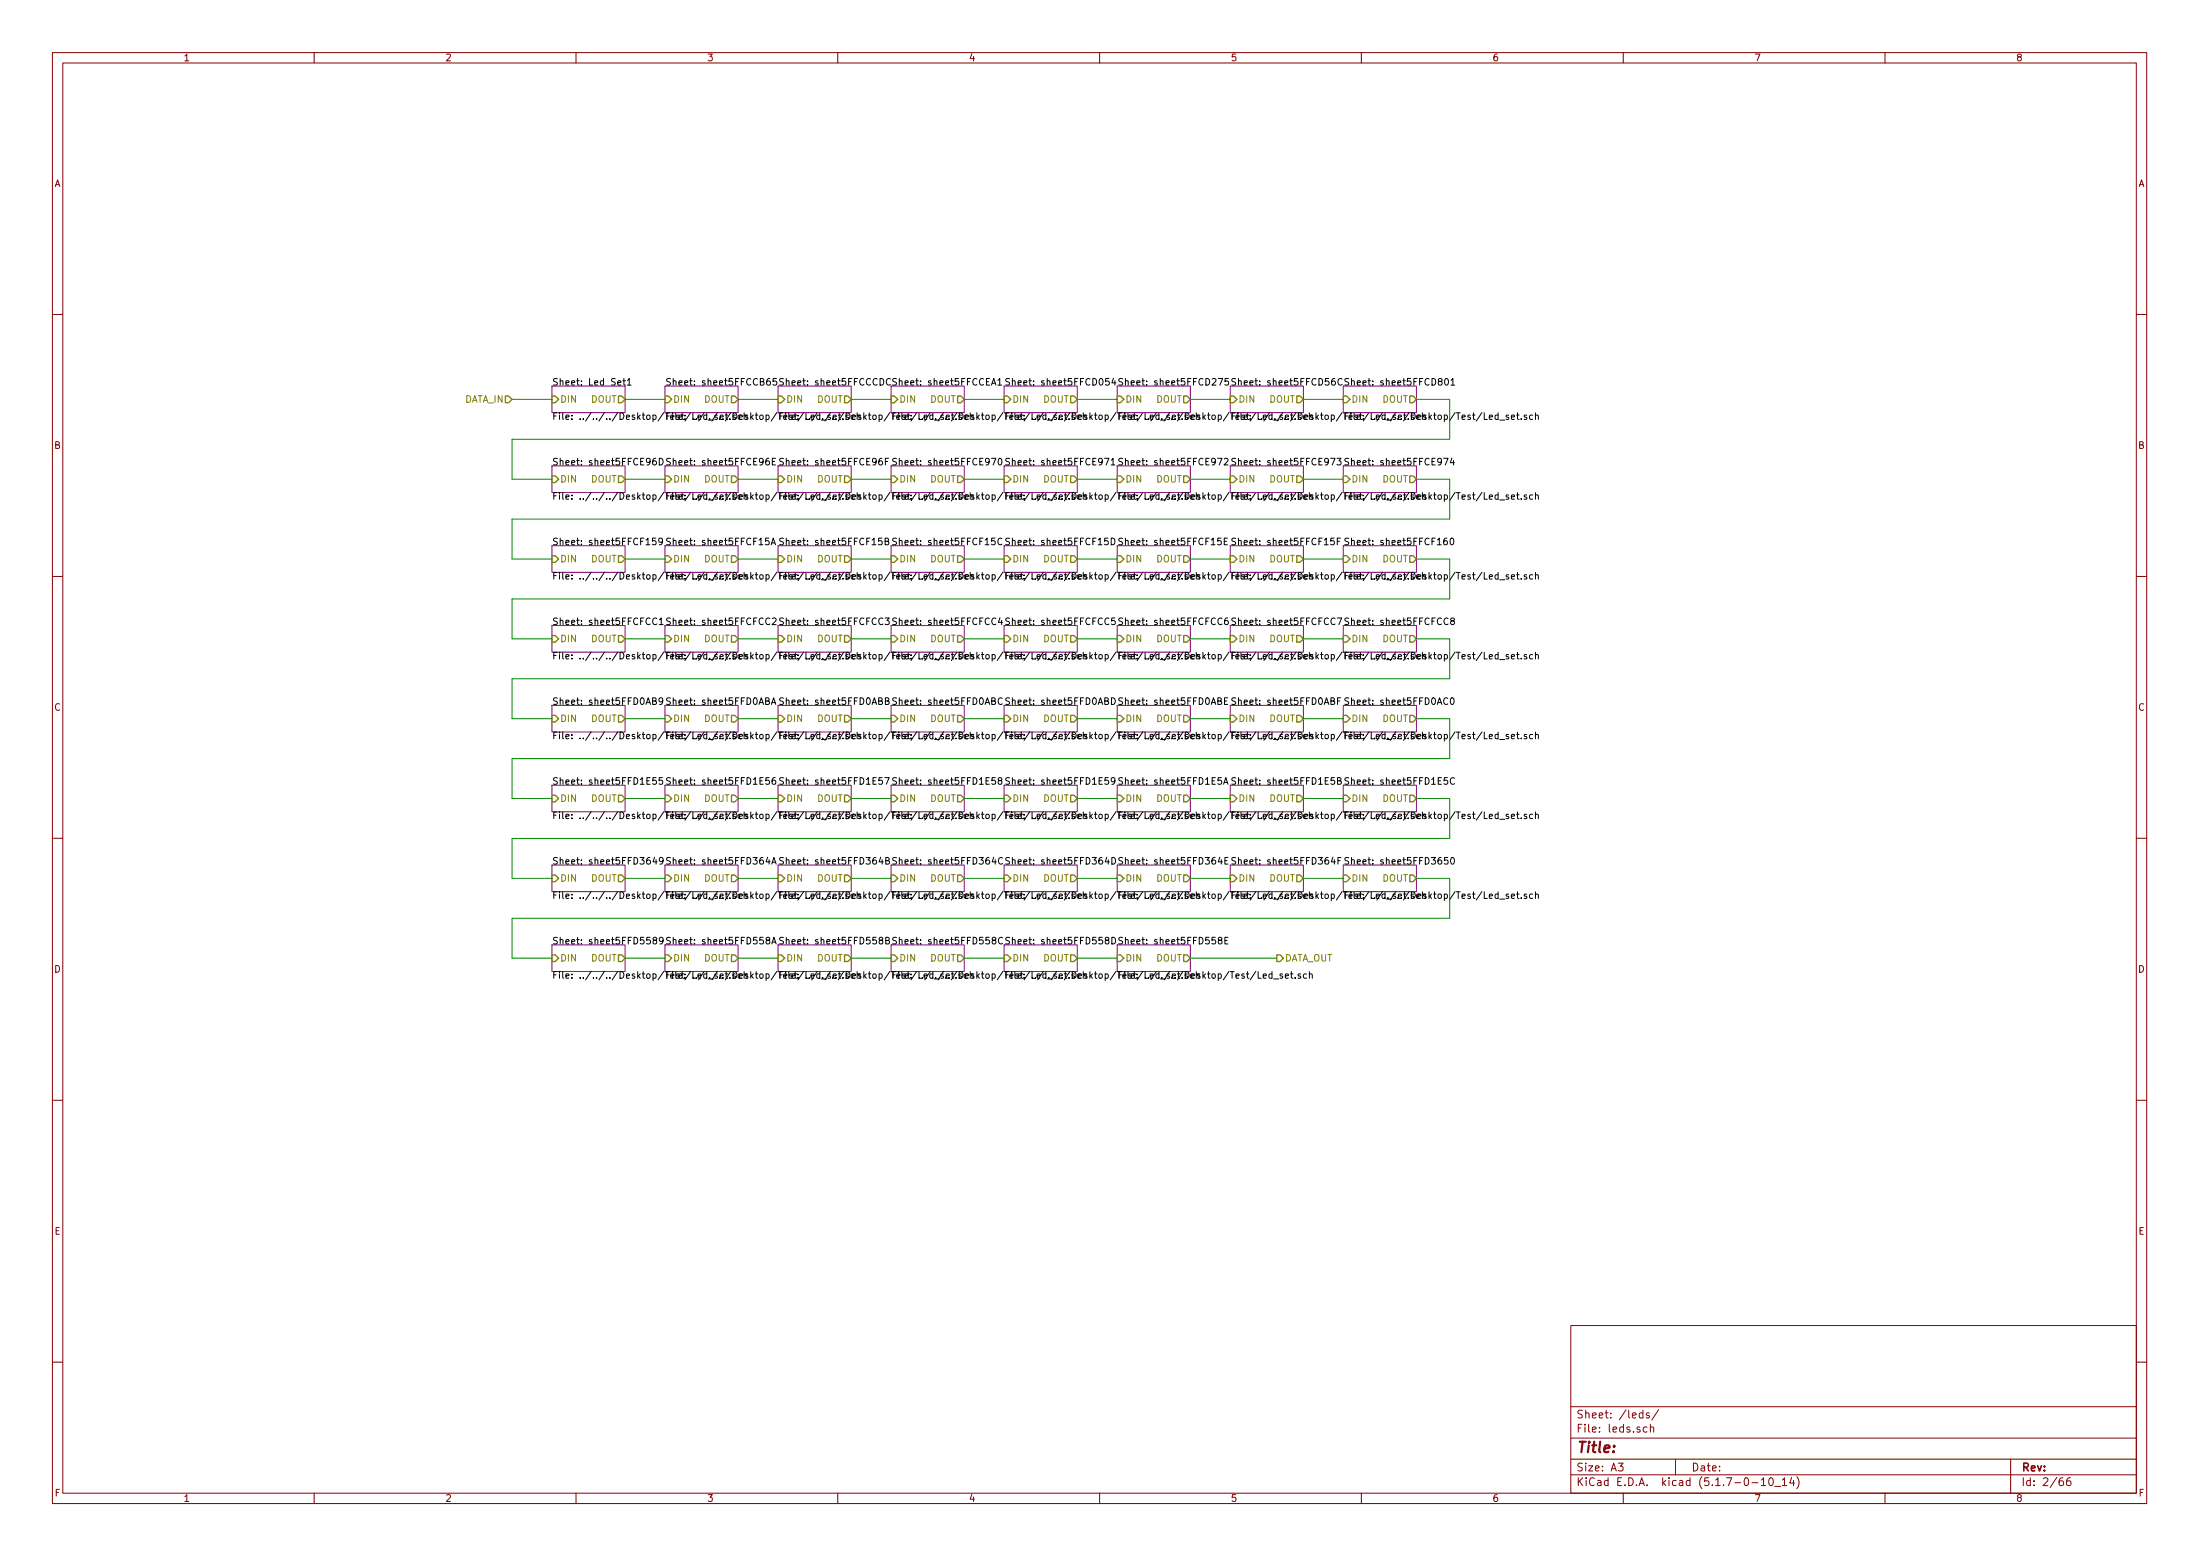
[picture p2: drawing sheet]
<svg xmlns="http://www.w3.org/2000/svg" width="420mm" height="297mm" viewBox="0 0 420 297" stroke-linecap="round" stroke-linejoin="round" font-family="sans-serif">
<g fill="none" stroke="#840000" stroke-width=".19">
<path d="M10 10h400v277h-400zM12 12h396v273.1h-396zM60 10v2M110 10v2M160 10v2M210 10v2M260 10v2M310 10v2M360 10v2M10 60h2M408 60h2M10 110h2"/>
<path d="M408 110h2M10 160h2M408 160h2M10 210h2M408 210h2M300 253h108v32.1h-108zM10 260h2M300 278.5h108M300 274.5h108M300 268.5h108M309 279.3h1l-.5 .6 .4 .1v.7l-.2 .1-.7-.1M313.8 269.8l-.5-.1-.2 .3v.6l.2 .1 .5-.1"/>
<path d="M313.8 269.2v1.5M314.6 272.5l-.5-.1-.3 .3 .1 .6 .2 .1 .5-.1M315 269.8l-.4-.1-.2 .2 .1 .2 .5 .2v.3h-.6M315.2 272.5l.2-.1 .3 .1 .1 .9M315.2 271.9v1.5M316.8 269.1l-1.3 2M320 278.5v3M384 278.5v6.6M408 260h2M60 285.1v1.9M110 285.1v1.9M160 285.1v1.9"/>
<path d="M210 285.1v1.9M260 285.1v1.9M300 281.5h108M310 285.1v1.9M334.6 283h1.1M336.4 282.5l.4-.4v1.5M336.4 283.6h.8M337.9 282.3l.3-.2a.81 .81 0 0 1 .5 .6 .81 .81 0 0 1-.2 .8l-.2 .1a.79 .79 0 0 1-.4-1.3zM338.9 283.8h1.2M340.4 282.5l.4-.4v1.5M340.4 283.6h.8M342.2 282l-.4 1.1h.9"/>
<path d="M342.5 282.6v1M343.2 281.9a1.71 1.71 0 0 1 0 2.3M360 285.1v1.9M394 282.1l-.5 .1a.96 .96 0 0 0 0 1.4l.5-.1 .1-.5-.3-.3h-.4l-.2 .3M395.4 282.1l-.4 .1a.96 .96 0 0 0 0 1.4l.5-.1v-.5l-.3-.3h-.4l-.1 .3"/>
</g>
<g fill="none" stroke="#840084" stroke-width=".19">
<path d="M105.4 73.7h14v5.1h-14zM127 73.7h14v5.1h-14zM148.6 73.7h14v5.1h-14zM170.2 73.7h13.9v5.1h-13.9zM191.8 73.7h13.9v5.1h-13.9zM213.4 73.7h13.9v5.1h-13.9zM234.9 73.7h14v5.1h-14zM256.5 73.7h14v5.1h-14zM105.4 88.9h14v5.1h-14zM127 88.9h14v5.1h-14zM148.6 88.9h14v5.1h-14zM170.2 88.9h13.9v5.1h-13.9z"/>
<path d="M191.8 88.9h13.9v5.1h-13.9zM213.4 88.9h13.9v5.1h-13.9zM234.9 88.9h14v5.1h-14zM256.5 88.9h14v5.1h-14zM105.4 104.2h14v5.1h-14zM105.4 119.4h14v5.1h-14zM127 104.2h14v5.1h-14zM127 119.4h14v5.1h-14zM148.6 104.2h14v5.1h-14zM148.6 119.4h14v5.1h-14zM170.2 104.2h13.9v5.1h-13.9zM170.2 119.4h13.9v5.1h-13.9z"/>
<path d="M191.8 104.2h13.9v5.1h-13.9zM191.8 119.4h13.9v5.1h-13.9zM213.4 104.2h13.9v5.1h-13.9zM213.4 119.4h13.9v5.1h-13.9zM234.9 104.2h14v5.1h-14zM234.9 119.4h14v5.1h-14zM256.5 104.2h14v5.1h-14zM256.5 119.4h14v5.1h-14zM105.4 134.7h14v5h-14zM127 134.7h14v5h-14zM148.6 134.7h14v5h-14zM170.2 134.7h13.9v5h-13.9z"/>
<path d="M191.8 134.7h13.9v5h-13.9zM213.4 134.7h13.9v5h-13.9zM234.9 134.7h14v5h-14zM256.5 134.7h14v5h-14zM105.4 149.9h14v5.1h-14zM127 149.9h14v5.1h-14zM148.6 149.9h14v5.1h-14zM170.2 149.9h13.9v5.1h-13.9zM191.8 149.9h13.9v5.1h-13.9zM213.4 149.9h13.9v5.1h-13.9zM234.9 149.9h14v5.1h-14zM256.5 149.9h14v5.1h-14z"/>
<path d="M105.4 165.1h14v5.1h-14zM127 165.1h14v5.1h-14zM148.6 165.1h14v5.1h-14zM170.2 165.1h13.9v5.1h-13.9zM191.8 165.1h13.9v5.1h-13.9zM213.4 165.1h13.9v5.1h-13.9zM234.9 165.1h14v5.1h-14zM256.5 165.1h14v5.1h-14zM105.4 180.4h14v5.1h-14zM127 180.4h14v5.1h-14zM148.6 180.4h14v5.1h-14zM170.2 180.4h13.9v5.1h-13.9z"/>
<path d="M191.8 180.4h13.9v5.1h-13.9zM213.4 180.4h13.9v5.1h-13.9z"/>
</g>
<g fill="none" stroke="#000" stroke-width=".19">
<path d="M118 73.1l.6-.1-.1-.3h-.3l-.2 .2 .1 .6h.4M118.9 72.7h.6M119.2 72.2v1.1l.3 .2M119.8 72.6l.4-.4v1.3M119.8 73.5h.7M147 72.2h-.2a.79 .79 0 0 0-.1 1.3l.4-.1v-.5l-.4-.2-.3 .3M148.3 72.2h-.6l-.1 .7 .5-.2 .3 .3v.3l-.3 .2-.5-.1M168.1 72.2a.64 .64 0 0 1 .7 .7 .64 .64 0 0 1-.7 .6zM170.1 72.4a.6 .6 0 0 0-.9 .4 .6 .6 0 0 0 .6 .7l.3-.1M189.4 73.5l.4-1.3 .4 1.3M189.5 73.2h.6M190.6 72.6l.3-.4v1.3"/>
<path d="M190.6 73.5h.7M211.8 72.2h-.6l-.1 .7 .5-.2 .3 .3v.3l-.3 .2-.5-.1M212.6 72.2l-.3 .9h.8M232.7 72.2h.8l-.5 1.3M234.6 72.2h-.6l-.1 .7 .2-.2 .5 .2v.5l-.2 .1-.5-.1M254.9 72.2l-.4 .2-.2 .4 .1 .6 .2 .1h.3l.1-.2-.1-.5-.3-.1-.3 .3M256.3 72.4a.51 .51 0 0 0-.6 0 .51 .51 0 0 0-.2 .6l.3 .5 .5-.1M274.9 72.8l-.2-.2 .1-.3 .4-.1 .2 .2v.3l-.6 .2-.1 .1v.3l.2 .2h.4l.1-.2v-.4l-.2-.1M276 72.4l.2-.2a.67 .67 0 0 1 .4 .7 .67 .67 0 0 1-.4 .6l-.3-.5zM277.1 72.6l.4-.4v1.3M277.1 73.5h.7M286.1 79.3l-.4-.1-.2 .3 .1 .5h.5"/>
<path d="M286.1 78.8v1.3M288.1 79.3l-.3-.1-.2 .2 .1 .2 .4 .1v.3h-.5M288.6 79.6l.7-.1-.1-.2-.4-.1-.2 .2 .1 .6h.5M289.6 79.2h.5M289.8 78.8v1.1l.3 .2M290.5 79.9v.2M291.6 79.3l-.3-.1-.2 .2v.2l.5 .1v.3h-.5M292.7 79.3l-.3-.1-.3 .3 .1 .5h.5M293.2 79.4l.5-.1 .1 .8M293.2 78.8v1.3M125.2 87.5h-.2a.79 .79 0 0 0-.1 1.3l.3-.1 .2-.5-.3-.2h-.2l-.3 .2M125.9 87.5a.64 .64 0 0 1 .7 .6 .64 .64 0 0 1-.7 .7z"/>
<path d="M146.8 87.5h-.2a.79 .79 0 0 0-.1 1.3l.3-.1 .2-.5-.3-.2h-.2l-.3 .2M147.5 88.1h.4M148.1 87.5h-.6v1.3h.6M168.4 87.5h-.2a.79 .79 0 0 0-.1 1.3l.3-.1 .2-.5-.3-.2h-.2l-.3 .2M169.1 88.1h.4M169.7 87.5h-.6v1.3M189.4 87.5h.8l-.5 1.3M190.8 87.6l.1-.1a.69 .69 0 0 1 .5 .6 .69 .69 0 0 1-.5 .7l-.3-.5zM210.9 87.5h.9l-.5 1.3M212.2 87.8l.4-.3v1.3M212.2 88.8h.7M232.5 87.5h.9l-.6 1.3"/>
<path d="M233.8 87.6l.5-.1 .2 .3-.7 1h.7M254.1 87.5h.9l-.6 1.3M255.3 87.5h.8l-.4 .5 .4 .1v.5l-.2 .2-.6-.2M275.7 87.5h.9l-.6 1.3M277.3 87.4l-.3 .9h.8M277.6 87.9v.9M286.1 94.5h-.4l-.2 .2 .1 .6h.5M286.1 94v1.3M286.4 80.2h1M286.4 95.4h1M288.1 94.5h-.3l-.2 .2 .1 .1 .4 .2v.3h-.5M288.6 94.9l.7-.1-.1-.3h-.4l-.2 .2 .1 .6h.5"/>
<path d="M289.6 94.5h.5M289.8 94v1.1l.3 .2M290.5 95.2v.1M291.6 94.5h-.3l-.2 .2v.1l.5 .2v.3h-.5M292.7 94.5h-.3l-.3 .2 .1 .6h.5M293.2 94.6l.5-.1 .1 .8M293.2 94v1.3M125.2 102.7h-.6v.6l.2-.1 .4 .1v.6l-.1 .1-.5-.1M125.4 118.1a.6 .6 0 0 0-.8 .4 .6 .6 0 0 0 .6 .7l.2-.1M125.9 118.3l.4-.3v1.2M125.9 119.2h.7M126.5 103.3l-.2 .2h-.4v-.6l.4-.2 .2 .3v.7l-.2 .2-.4 .1"/>
<path d="M146.8 102.7h-.6v.6l.2-.1 .4 .1v.6l-.1 .1-.5-.1M147 118.1a.6 .6 0 0 0-.8 .4 .6 .6 0 0 0 .6 .7l.2-.1M147.3 104l.4-1.3 .4 1.3M147.4 103.6h.6M147.5 118.1l.5-.1 .2 .3-.8 .9h.8M168.4 102.7h-.6v.6l.1-.1 .5 .1v.6l-.2 .1-.4-.1M168.6 118.1a.6 .6 0 0 0-.8 .4 .6 .6 0 0 0 .6 .7l.2-.1M169 103.3h.6v-.4l-.6-.2v1.3h.5l.2-.1v-.3l-.2-.3M169 118h.8l-.4 .5 .3 .1 .1 .4-.2 .2-.6-.1M190 102.7h-.6v.6l.1-.1 .5 .1v.6l-.2 .1-.4-.1M190.2 118.1a.6 .6 0 0 0-.8 .4 .6 .6 0 0 0 .6 .7l.2-.1M191 117.9l-.3 .9h.8"/>
<path d="M191.3 102.9a.5 .5 0 0 0-.6 0 .5 .5 0 0 0-.1 .6l.2 .4h.5M211.6 102.7h-.6l-.1 .6 .2-.1 .5 .1v.6l-.2 .1-.5-.1M211.8 118.1a.6 .6 0 0 0-.8 .4 .6 .6 0 0 0 .6 .7l.2-.1M212.2 102.7a.64 .64 0 0 1 .7 .7 .64 .64 0 0 1-.7 .6zM212.9 118h-.6v.6l.5-.1 .2 .2v.3l-.2 .2-.5-.1M233.2 102.7h-.6l-.1 .6 .2-.1 .4 .1 .1 .6-.2 .1-.5-.1M233.4 118.1a.6 .6 0 0 0-.9 .4 .6 .6 0 0 0 .6 .7l.3-.1M233.8 103.3h.4M234.4 102.7h-.6v1.3h.6M234.5 118h-.3a.79 .79 0 0 0-.1 1.2h.4l.1-.5-.3-.2h-.2l-.2 .2M254.8 102.7h-.6l-.1 .6 .2-.1 .4 .1 .1 .6-.2 .1-.5-.1M255 118.1a.6 .6 0 0 0-.9 .4 .6 .6 0 0 0 .6 .7l.3-.1"/>
<path d="M255.4 118h.8l-.5 1.2M255.4 103.3h.4M256 102.7h-.6v1.3M276.3 102.7l-.4 .1a.87 .87 0 0 0 0 1.2l.5-.1v-.6l-.5-.1-.2 .3M276.6 118.1a.6 .6 0 0 0-.9 .4 .6 .6 0 0 0 .6 .7l.3-.1M277 102.9l.2-.2a.67 .67 0 0 1 .5 .7 .67 .67 0 0 1-.5 .6l-.3-.5zM277.3 118.5l-.3-.3 .3-.2h.2l.3 .2-.1 .2-.5 .2-.2 .2v.2l.3 .2h.3l.2-.2v-.2l-.3-.3M286.1 109.8l-.4-.1-.2 .2 .1 .6h.5M286.1 109.3v1.3M286.4 110.7h1M288.1 109.8l-.3-.1-.2 .2 .1 .2 .4 .1v.3h-.5M288.6 110.1l.7-.1-.1-.2-.4-.1-.2 .2 .1 .6h.5"/>
<path d="M289.6 109.7h.5M289.8 109.3v1.1l.3 .2M290.5 110.4v.2M291.6 109.8l-.3-.1-.2 .2v.2l.5 .1v.3h-.5M292.7 109.8l-.3-.1-.3 .2 .1 .6h.5M293.2 109.8h.5l.1 .8M293.2 109.3v1.3M124.6 133.8h.6v-.5l-.6-.1v1.3h.5l.3-.2v-.3l-.3-.2M126.6 133.8l-.3 .2-.3-.1-.1-.1v-.5l.4-.1 .3 .3-.1 .7-.2 .2-.3 .1M146.2 133.8h.6v-.5l-.6-.1v1.3h.5l.3-.2v-.3l-.3-.2M147.3 134.5l.5-1.3 .4 1.3M147.4 134.1h.7"/>
<path d="M167.8 133.8h.6v-.5l-.6-.1v1.3h.5l.3-.2v-.3l-.4-.2M169.1 133.8h.5l.1-.5-.6-.1v1.3h.5l.2-.2v-.3l-.3-.2M189.4 133.8h.6v-.5l-.6-.1v1.3h.5l.2-.2v-.3l-.3-.2M191.4 133.3a.6 .6 0 0 0-.8 .4 .6 .6 0 0 0 .6 .8l.2-.1M211 133.8h.6v-.5l-.6-.1v1.3h.5l.2-.2v-.3l-.3-.2M212.3 133.2a.64 .64 0 0 1 .7 .6 .64 .64 0 0 1-.7 .7zM232.6 133.8h.5l.1-.5-.6-.1v1.3h.5l.2-.2v-.3l-.3-.2M233.9 133.8h.4M234.5 133.2h-.6v1.3h.6M254.2 133.8h.5l.1-.5-.6-.1v1.3h.5l.2-.2v-.3l-.3-.2M255.4 133.8h.5M256.1 133.2h-.7v1.3"/>
<path d="M276.5 133.3a.6 .6 0 0 0-.8 .4 .6 .6 0 0 0 .6 .8l.2-.1M277.1 133.3l.2-.1a.69 .69 0 0 1 .4 .6 .69 .69 0 0 1-.4 .7l-.3-.5zM286.1 125h-.4l-.2 .2 .1 .5h.5M286.1 124.5v1.3M286.1 139.8v1.2M286.4 125.9h1M288.1 125h-.3l-.2 .1 .1 .2 .4 .1v.3h-.5M288.6 125.4l.7-.1-.1-.3h-.4l-.2 .1 .1 .6h.5M289.6 125h.5M289.8 139.8v1.1l.3 .1M289.8 124.5v1.1l.3 .2M290.5 125.7v.1"/>
<path d="M291.6 125h-.3l-.2 .1v.2l.5 .1v.3h-.5M292.7 125h-.3l-.3 .2 .1 .5h.5M293.2 125.1l.5-.1 .1 .8M293.2 124.5v1.3M293.2 139.8v1.2M125.3 148.4h-.6l-.1 .7 .5-.2 .3 .3v.3l-.3 .2-.5-.1M126.5 148.4h-.6v.7l.1-.2 .5 .1v.6l-.2 .1-.4-.1M146.9 148.4h-.6l-.1 .7 .5-.2 .3 .3v.3l-.3 .2-.5-.1M148.1 148.4l-.4 .1a.87 .87 0 0 0 0 1.2l.4-.1v-.5l-.4-.2-.3 .3M168.5 148.4h-.6l-.1 .7 .5-.2 .3 .3v.3l-.3 .2-.5-.1M169 148.4h.8l-.5 1.3M190.1 148.4h-.6l-.1 .7 .5-.2 .2 .3v.3l-.2 .2-.5-.1"/>
<path d="M190.9 149l-.2-.1v-.3l.2-.2 .3 .1 .1 .4-.5 .2-.2 .1v.3l.3 .2h.3l.1-.2v-.4l-.2-.1M211.7 148.4h-.6l-.1 .7 .5-.2 .2 .3v.3l-.2 .2-.5-.1M212.9 149l-.2 .2h-.4l-.1-.2 .1-.4 .4-.2 .2 .3v.7l-.2 .3h-.4M233.2 148.4h-.5l-.1 .7 .5-.2 .2 .3v.3l-.2 .2-.5-.1M233.7 149.7l.4-1.3 .4 1.3M233.8 149.4h.6M254.8 148.4h-.5l-.1 .7 .5-.2 .2 .3v.3l-.2 .2-.5-.1M255.4 149.1l.6-.1 .1-.4-.7-.2v1.3h.5l.3-.2v-.2l-.3-.2M276.4 148.4h-.6v.7l.5-.2 .2 .3v.3l-.2 .2-.5-.1M277.8 148.6a.6 .6 0 0 0-.9 .4 .6 .6 0 0 0 .6 .7l.3-.1M286.1 155.5l-.4-.1-.2 .3 .1 .5h.5M286.1 140.2h-.4l-.2 .2 .1 .6h.5"/>
<path d="M286.1 155v1.3M286.4 156.4h1M286.4 141.2h1M288.1 155.5l-.3-.1-.2 .2 .1 .2 .4 .1v.3h-.5M288.1 140.2h-.3l-.2 .2 .1 .1 .4 .2v.3h-.5M288.6 155.8l.7-.1-.1-.2-.4-.1-.2 .2 .1 .6h.5M288.6 140.6l.7-.1-.1-.3h-.4l-.2 .2 .1 .6h.5M289.6 155.4h.5M289.6 140.2h.5M289.8 155v1.1l.3 .2M290.5 156.1v.2M290.5 140.9v.1"/>
<path d="M291.6 155.5l-.3-.1-.2 .2v.2l.5 .1v.3h-.5M291.6 140.2h-.3l-.2 .2v.1l.5 .2v.3h-.5M292.7 155.5l-.3-.1-.3 .3 .1 .5h.5M292.7 140.2h-.3l-.3 .2 .1 .6h.5M293.2 155.6l.5-.1 .1 .8M293.2 140.3l.5-.1 .1 .8M293.2 155v1.3M124.9 179.5l-.1-.1v-.3l.4-.2 .2 .2v.3l-.6 .1-.1 .2v.3l.2 .2h.3l.2-.2v-.4l-.2-.1M125 163.6l-.3 .9h.8M125.3 164.1v.9M126.6 179.5l-.2 .2h-.4l-.1-.2 .1-.4 .4-.2 .2 .3-.1 .9-.5 .1M126.6 164.2l-.2 .3-.4-.1-.1-.2 .1-.4 .4-.1 .2 .2-.1 .9-.5 .2"/>
<path d="M146.5 179.5l-.1-.1v-.3l.4-.2 .2 .2v.3l-.6 .1-.1 .2v.3l.2 .2h.3l.2-.2v-.4l-.2-.1M146.6 163.6l-.3 .9h.8M146.9 164.1v.9M147.4 165l.4-1.3 .4 1.3M147.5 179.8h.6M147.5 164.6h.6M168.1 179.5l-.2-.1v-.3l.5-.2 .2 .2v.3l-.6 .1-.1 .2v.3l.2 .2h.3l.2-.2v-.4l-.2-.1M168.2 163.6l-.3 .9h.8M168.5 164.1v.9M169.2 179.5h.5l.1-.2-.1-.2-.5-.2v1.3h.4l.2-.1 .1-.3-.3-.3M169.2 164.3l.5-.1 .1-.2-.1-.2-.5-.1v1.3h.4l.2-.2 .1-.3-.3-.2M189.7 179.5l-.2-.1v-.3l.5-.2 .1 .2v.3l-.5 .1-.1 .2v.3l.2 .2h.3l.2-.2-.1-.4-.1-.1"/>
<path d="M189.8 163.6l-.3 .9h.8M190.1 164.1v.9M191.5 179.1a.6 .6 0 0 0-.9 .4 .6 .6 0 0 0 .6 .7l.3-.1M191.5 163.8a.6 .6 0 0 0-.9 .4 .6 .6 0 0 0 .6 .8l.3-.2M211.3 179.5l-.2-.1v-.3l.5-.2 .1 .2v.3l-.5 .1-.1 .2v.3l.2 .2h.3l.2-.2-.1-.4-.1-.1M211.4 163.6l-.3 .9h.8M211.7 164.1v.9M212.3 178.9a.64 .64 0 0 1 .8 .7 .64 .64 0 0 1-.8 .6zM212.3 163.7a.64 .64 0 0 1 .8 .6 .64 .64 0 0 1-.8 .7zM232.9 179.5l-.2-.1v-.3l.4-.2 .2 .2v.3l-.5 .1-.1 .2v.3l.2 .2h.2l.3-.2-.1-.4-.2-.1M233 163.6l-.3 .9h.8M233.2 164.1v.9"/>
<path d="M233.9 179.5h.4M233.9 164.3h.4M234.5 178.9h-.6v1.3h.6M234.5 163.7h-.6v1.3h.6M254.6 163.6l-.3 .9h.7M254.8 164.1v.9M255.5 164.3h.4M256.1 163.7h-.6v1.3M276.5 163.7h-.6l-.1 .6 .2-.1 .5 .1v.5l-.2 .2-.5-.2M277.2 163.8l.1-.1a.67 .67 0 0 1 .5 .6 .67 .67 0 0 1-.5 .7l-.3-.5zM286.1 170.7h-.4l-.2 .2 .1 .6h.5M286.1 170.2v1.3"/>
<path d="M286.4 171.6h1M288.1 170.7h-.3l-.2 .2 .1 .1 .4 .2v.3h-.5M288.6 171.1l.7-.1-.1-.3h-.4l-.2 .2 .1 .6h.5M289.6 170.7h.5M289.8 170.2v1.1l.3 .2M290.5 171.4v.1M291.6 170.7h-.3l-.2 .2v.1l.5 .2v.3h-.5M292.7 170.7h-.3l-.3 .2 .1 .6h.5M293.2 170.8l.5-.1 .1 .8M293.2 170.2v1.3M147.4 180.2l.4-1.3 .4 1.3M242.9 186l-.3-.1-.3 .2 .1 .6h.5"/>
<path d="M242.9 185.5v1.3M243.2 186.9h1M244.9 186l-.3-.1-.2 .2 .1 .2 .4 .1v.3h-.5M245.5 186.3l.6-.1-.1-.2-.3-.1-.2 .2v.6h.5M246.5 185.9h.4M246.6 185.5v1.1l.3 .2M247.3 186.6v.2M248.4 186l-.3-.1-.2 .2 .1 .2 .4 .1v.3h-.5M249.5 186l-.3-.1-.3 .2 .1 .6h.5M250.1 186h.4l.1 .8M250.1 185.5v1.3"/>
</g>
<g fill="none" stroke="#848400" stroke-width=".25">
<path d="M96.5 75.6h.7l.6 .6-.6 .7h-.7zM105.4 75.6h.6l.7 .6-.7 .7h-.6zM118.1 75.6h.6l.7 .6-.7 .7h-.6zM127 75.6h.6l.7 .6-.7 .7h-.6zM139.7 75.6h.6l.7 .6-.7 .7h-.6zM148.6 75.6h.6l.7 .6-.7 .7h-.6zM161.3 75.6h.6l.7 .6-.7 .7h-.6zM170.2 75.6h.6l.6 .6-.6 .7h-.6zM182.9 75.6h.6l.6 .6-.6 .7h-.6zM191.8 75.6h.6l.6 .6-.6 .7h-.6zM204.5 75.6h.6l.6 .6-.6 .7h-.6zM213.4 75.6h.6l.6 .6-.6 .7h-.6z"/>
<path d="M226.1 75.6h.6l.6 .6-.6 .7h-.6zM234.9 75.6h.7l.6 .6-.6 .7h-.7zM247.6 75.6h.7l.6 .6-.6 .7h-.7zM256.5 75.6h.7l.6 .6-.6 .7h-.7zM269.2 75.6h.7l.6 .6-.6 .7h-.7zM105.4 90.8h.6l.7 .7-.7 .6h-.6zM118.1 90.8h.6l.7 .7-.7 .6h-.6zM127 90.8h.6l.7 .7-.7 .6h-.6zM139.7 90.8h.6l.7 .7-.7 .6h-.6zM148.6 90.8h.6l.7 .7-.7 .6h-.6zM161.3 90.8h.6l.7 .7-.7 .6h-.6zM170.2 90.8h.6l.6 .7-.6 .6h-.6z"/>
<path d="M182.9 90.8h.6l.6 .7-.6 .6h-.6zM191.8 90.8h.6l.6 .7-.6 .6h-.6zM204.5 90.8h.6l.6 .7-.6 .6h-.6zM213.4 90.8h.6l.6 .7-.6 .6h-.6zM226.1 90.8h.6l.6 .7-.6 .6h-.6zM234.9 90.8h.7l.6 .7-.6 .6h-.7zM247.6 90.8h.7l.6 .7-.6 .6h-.7zM256.5 90.8h.7l.6 .7-.6 .6h-.7zM269.2 90.8h.7l.6 .7-.6 .6h-.7zM105.4 106.1h.6l.7 .6-.7 .7h-.6zM118.1 106.1h.6l.7 .6-.7 .7h-.6zM127 106.1h.6l.7 .6-.7 .7h-.6z"/>
<path d="M139.7 106.1h.6l.7 .6-.7 .7h-.6zM148.6 106.1h.6l.7 .6-.7 .7h-.6zM161.3 106.1h.6l.7 .6-.7 .7h-.6zM170.2 106.1h.6l.6 .6-.6 .7h-.6zM182.9 106.1h.6l.6 .6-.6 .7h-.6zM191.8 106.1h.6l.6 .6-.6 .7h-.6zM204.5 106.1h.6l.6 .6-.6 .7h-.6zM213.4 106.1h.6l.6 .6-.6 .7h-.6zM226.1 106.1h.6l.6 .6-.6 .7h-.6zM234.9 106.1h.7l.6 .6-.6 .7h-.7zM247.6 106.1h.7l.6 .6-.6 .7h-.7zM256.5 106.1h.7l.6 .6-.6 .7h-.7z"/>
<path d="M269.2 106.1h.7l.6 .6-.6 .7h-.7zM105.4 121.3h.6l.7 .7-.7 .6h-.6zM105.4 136.6h.6l.7 .6-.7 .6h-.6zM118.1 121.3h.6l.7 .7-.7 .6h-.6zM118.1 136.6h.6l.7 .6-.7 .6h-.6zM127 121.3h.6l.7 .7-.7 .6h-.6zM127 136.6h.6l.7 .6-.7 .6h-.6zM139.7 121.3h.6l.7 .7-.7 .6h-.6zM139.7 136.6h.6l.7 .6-.7 .6h-.6zM148.6 121.3h.6l.7 .7-.7 .6h-.6zM148.6 136.6h.6l.7 .6-.7 .6h-.6zM161.3 121.3h.6l.7 .7-.7 .6h-.6z"/>
<path d="M161.3 136.6h.6l.7 .6-.7 .6h-.6zM170.2 136.6h.6l.6 .6-.6 .6h-.6zM170.2 121.3h.6l.6 .7-.6 .6h-.6zM182.9 136.6h.6l.6 .6-.6 .6h-.6zM182.9 121.3h.6l.6 .7-.6 .6h-.6zM191.8 136.6h.6l.6 .6-.6 .6h-.6zM191.8 121.3h.6l.6 .7-.6 .6h-.6zM204.5 136.6h.6l.6 .6-.6 .6h-.6zM204.5 121.3h.6l.6 .7-.6 .6h-.6zM213.4 136.6h.6l.6 .6-.6 .6h-.6zM213.4 121.3h.6l.6 .7-.6 .6h-.6zM226.1 136.6h.6l.6 .6-.6 .6h-.6z"/>
<path d="M226.1 121.3h.6l.6 .7-.6 .6h-.6zM234.9 136.6h.7l.6 .6-.6 .6h-.7zM234.9 121.3h.7l.6 .7-.6 .6h-.7zM247.6 136.6h.7l.6 .6-.6 .6h-.7zM247.6 121.3h.7l.6 .7-.6 .6h-.7zM256.5 136.6h.7l.6 .6-.6 .6h-.7zM256.5 121.3h.7l.6 .7-.6 .6h-.7zM269.2 136.6h.7l.6 .6-.6 .6h-.7zM269.2 121.3h.7l.6 .7-.6 .6h-.7zM105.4 151.8h.6l.7 .6-.7 .7h-.6zM118.1 151.8h.6l.7 .6-.7 .7h-.6zM127 151.8h.6l.7 .6-.7 .7h-.6z"/>
<path d="M139.7 151.8h.6l.7 .6-.7 .7h-.6zM148.6 151.8h.6l.7 .6-.7 .7h-.6zM161.3 151.8h.6l.7 .6-.7 .7h-.6zM170.2 151.8h.6l.6 .6-.6 .7h-.6zM182.9 151.8h.6l.6 .6-.6 .7h-.6zM191.8 151.8h.6l.6 .6-.6 .7h-.6zM204.5 151.8h.6l.6 .6-.6 .7h-.6zM213.4 151.8h.6l.6 .6-.6 .7h-.6zM226.1 151.8h.6l.6 .6-.6 .7h-.6zM234.9 151.8h.7l.6 .6-.6 .7h-.7zM247.6 151.8h.7l.6 .6-.6 .7h-.7zM256.5 151.8h.7l.6 .6-.6 .7h-.7z"/>
<path d="M269.2 151.8h.7l.6 .6-.6 .7h-.7zM105.4 167h.6l.7 .7-.7 .6h-.6zM118.1 167h.6l.7 .7-.7 .6h-.6zM127 167h.6l.7 .7-.7 .6h-.6zM139.7 167h.6l.7 .7-.7 .6h-.6zM148.6 167h.6l.7 .7-.7 .6h-.6zM161.3 167h.6l.7 .7-.7 .6h-.6zM170.2 167h.6l.6 .7-.6 .6h-.6zM182.9 167h.6l.6 .7-.6 .6h-.6zM191.8 167h.6l.6 .7-.6 .6h-.6zM204.5 167h.6l.6 .7-.6 .6h-.6zM213.4 167h.6l.6 .7-.6 .6h-.6z"/>
<path d="M226.1 167h.6l.6 .7-.6 .6h-.6zM234.9 167h.7l.6 .7-.6 .6h-.7zM247.6 167h.7l.6 .7-.6 .6h-.7zM256.5 167h.7l.6 .7-.6 .6h-.7zM269.2 167h.7l.6 .7-.6 .6h-.7zM105.4 182.3h.6l.7 .6-.7 .7h-.6zM118.1 182.3h.6l.7 .6-.7 .7h-.6zM127 182.3h.6l.7 .6-.7 .7h-.6zM139.7 182.3h.6l.7 .6-.7 .7h-.6zM148.6 182.3h.6l.7 .6-.7 .7h-.6zM161.3 182.3h.6l.7 .6-.7 .7h-.6zM170.2 182.3h.6l.6 .6-.6 .7h-.6z"/>
<path d="M182.9 182.3h.6l.6 .6-.6 .7h-.6zM191.8 182.3h.6l.6 .6-.6 .7h-.6zM204.5 182.3h.6l.6 .6-.6 .7h-.6zM213.4 182.3h.6l.6 .6-.6 .7h-.6zM226.1 182.3h.6l.6 .6-.6 .7h-.6zM243.8 182.3h.7l.6 .6-.6 .7h-.7z"/>
</g>
<g fill="none" stroke="#008400" stroke-width=".19">
<path d="M97.8 76.2h7.6M119.4 76.2h7.6M141 76.2h7.6M162.6 76.2h7.6M184.1 76.2h7.7M205.7 76.2h7.7M227.3 76.2h7.6M248.9 76.2h7.6M270.5 76.2h6.4v7.7h-179.1v7.6h7.6M119.4 91.5h7.6M141 91.5h7.6M162.6 91.5h7.6"/>
<path d="M184.1 91.5h7.7M205.7 91.5h7.7M227.3 91.5h7.6M248.9 91.5h7.6M270.5 91.5h6.4v7.6h-179.1v7.6h7.6M119.4 106.7h7.6M141 106.7h7.6M162.6 106.7h7.6M184.1 106.7h7.7M205.7 106.7h7.7M227.3 106.7h7.6M248.9 106.7h7.6"/>
<path d="M270.5 106.7h6.4v7.6h-179.1v7.7h7.6M119.4 122h7.6M119.4 137.2h7.6M141 122h7.6M141 137.2h7.6M162.6 122h7.6M162.6 137.2h7.6M184.1 122h7.7M184.1 137.2h7.7M205.7 122h7.7M205.7 137.2h7.7M227.3 122h7.6"/>
<path d="M227.3 137.2h7.6M248.9 122h7.6M248.9 137.2h7.6M270.5 122h6.4v7.6h-179.1v7.6h7.6M270.5 137.2h6.4v7.6h-179.1v7.6h7.6M119.4 152.4h7.6M141 152.4h7.6M162.6 152.4h7.6M184.1 152.4h7.7M205.7 152.4h7.7M227.3 152.4h7.6M248.9 152.4h7.6"/>
<path d="M270.5 152.4h6.4v7.7h-179.1v7.6h7.6M119.4 167.7h7.6M141 167.7h7.6M162.6 167.7h7.6M184.1 167.7h7.7M205.7 167.7h7.7M227.3 167.7h7.6M248.9 167.7h7.6M270.5 167.7h6.4v7.6h-179.1v7.6h7.6M119.4 182.9h7.6M141 182.9h7.6M162.6 182.9h7.6"/>
<path d="M184.1 182.9h7.7M205.7 182.9h7.7M227.3 182.9h16.5"/>
</g>
<text font-size="2.8" fill="#840000" x="301" y="277.3">Title:</text>
<g font-size="2.1" fill="#840000">
<text x="301" y="273.5">File: leds.sch</text>
<text x="301" y="270.8">Sheet: /leds/</text>
<text x="301" y="280.9">Size: A3</text>
<text x="323" y="280.9">Date:</text>
<text x="386" y="280.9">Rev:</text>
<text x="301" y="283.7">KiCad E.D.A. kicad (5.1.7-0-10_14)</text>
<text x="386" y="283.7">Id: 2/66</text>
</g>
<g font-size="1.8" fill="#840000">
<text x="35" y="11.7">1</text>
<text x="85" y="11.7">2</text>
<text x="135" y="11.7">3</text>
<text x="185" y="11.7">4</text>
<text x="235" y="11.7">5</text>
<text x="285" y="11.7">6</text>
<text x="335" y="11.7">7</text>
<text x="385" y="11.7">8</text>
<text x="10.4" y="35.7">A</text>
<text x="408.4" y="35.7">A</text>
<text x="10.4" y="85.7">B</text>
<text x="408.4" y="85.7">B</text>
<text x="10.4" y="135.7">C</text>
<text x="408.4" y="135.7">C</text>
<text x="10.4" y="185.7">D</text>
<text x="408.4" y="185.7">D</text>
<text x="10.4" y="235.7">E</text>
<text x="408.4" y="235.7">E</text>
<text x="10.5" y="285.7">F</text>
<text x="35" y="286.7">1</text>
<text x="85" y="286.7">2</text>
<text x="135" y="286.7">3</text>
<text x="185" y="286.7">4</text>
<text x="235" y="286.7">5</text>
<text x="285" y="286.7">6</text>
<text x="335" y="286.7">7</text>
<text x="385" y="286.7">8</text>
<text x="408.5" y="285.7">F</text>
</g>
<g font-size="1.8" fill="#848400">
<text x="88.6" y="76.9">DATA_IN</text>
<text x="106.9" y="76.9">DIN</text>
<text x="112.9" y="76.9">DOUT</text>
<text x="128.5" y="76.9">DIN</text>
<text x="134.4" y="76.9">DOUT</text>
<text x="150.1" y="76.9">DIN</text>
<text x="156" y="76.9">DOUT</text>
<text x="171.7" y="76.9">DIN</text>
<text x="177.6" y="76.9">DOUT</text>
<text x="193.3" y="76.9">DIN</text>
<text x="199.2" y="76.9">DOUT</text>
<text x="214.9" y="76.9">DIN</text>
<text x="220.8" y="76.9">DOUT</text>
<text x="236.5" y="76.9">DIN</text>
<text x="242.4" y="76.9">DOUT</text>
<text x="258.1" y="76.9">DIN</text>
<text x="264" y="76.9">DOUT</text>
<text x="106.9" y="92.1">DIN</text>
<text x="112.9" y="92.1">DOUT</text>
<text x="128.5" y="92.1">DIN</text>
<text x="134.4" y="92.1">DOUT</text>
<text x="150.1" y="92.1">DIN</text>
<text x="156" y="92.1">DOUT</text>
<text x="171.7" y="92.1">DIN</text>
<text x="177.6" y="92.1">DOUT</text>
<text x="193.3" y="92.1">DIN</text>
<text x="199.2" y="92.1">DOUT</text>
<text x="214.9" y="92.1">DIN</text>
<text x="220.8" y="92.1">DOUT</text>
<text x="236.5" y="92.1">DIN</text>
<text x="242.4" y="92.1">DOUT</text>
<text x="258.1" y="92.1">DIN</text>
<text x="264" y="92.1">DOUT</text>
<text x="106.9" y="107.4">DIN</text>
<text x="112.9" y="107.4">DOUT</text>
<text x="128.5" y="107.4">DIN</text>
<text x="134.4" y="107.4">DOUT</text>
<text x="150.1" y="107.4">DIN</text>
<text x="156" y="107.4">DOUT</text>
<text x="171.7" y="107.4">DIN</text>
<text x="177.6" y="107.4">DOUT</text>
<text x="193.3" y="107.4">DIN</text>
<text x="199.2" y="107.4">DOUT</text>
<text x="214.9" y="107.4">DIN</text>
<text x="220.8" y="107.4">DOUT</text>
<text x="236.5" y="107.4">DIN</text>
<text x="242.4" y="107.4">DOUT</text>
<text x="258.1" y="107.4">DIN</text>
<text x="264" y="107.4">DOUT</text>
<text x="106.9" y="122.6">DIN</text>
<text x="112.9" y="122.6">DOUT</text>
<text x="128.5" y="122.6">DIN</text>
<text x="134.4" y="122.6">DOUT</text>
<text x="150.1" y="122.6">DIN</text>
<text x="156" y="122.6">DOUT</text>
<text x="171.7" y="122.6">DIN</text>
<text x="177.6" y="122.6">DOUT</text>
<text x="193.3" y="122.6">DIN</text>
<text x="199.2" y="122.6">DOUT</text>
<text x="214.9" y="122.6">DIN</text>
<text x="220.8" y="122.6">DOUT</text>
<text x="236.5" y="122.6">DIN</text>
<text x="242.4" y="122.6">DOUT</text>
<text x="258.1" y="122.6">DIN</text>
<text x="264" y="122.6">DOUT</text>
<text x="106.9" y="137.8">DIN</text>
<text x="112.9" y="137.8">DOUT</text>
<text x="128.5" y="137.8">DIN</text>
<text x="134.4" y="137.8">DOUT</text>
<text x="150.1" y="137.8">DIN</text>
<text x="156" y="137.8">DOUT</text>
<text x="171.7" y="137.8">DIN</text>
<text x="177.6" y="137.8">DOUT</text>
<text x="193.3" y="137.8">DIN</text>
<text x="199.2" y="137.8">DOUT</text>
<text x="214.9" y="137.8">DIN</text>
<text x="220.8" y="137.8">DOUT</text>
<text x="236.5" y="137.8">DIN</text>
<text x="242.4" y="137.8">DOUT</text>
<text x="258.1" y="137.8">DIN</text>
<text x="264" y="137.8">DOUT</text>
<text x="106.9" y="153.1">DIN</text>
<text x="112.9" y="153.1">DOUT</text>
<text x="128.5" y="153.1">DIN</text>
<text x="134.4" y="153.1">DOUT</text>
<text x="150.1" y="153.1">DIN</text>
<text x="156" y="153.1">DOUT</text>
<text x="171.7" y="153.1">DIN</text>
<text x="177.6" y="153.1">DOUT</text>
<text x="193.3" y="153.1">DIN</text>
<text x="199.2" y="153.1">DOUT</text>
<text x="214.9" y="153.1">DIN</text>
<text x="220.8" y="153.1">DOUT</text>
<text x="236.5" y="153.1">DIN</text>
<text x="242.4" y="153.1">DOUT</text>
<text x="258.1" y="153.1">DIN</text>
<text x="264" y="153.1">DOUT</text>
<text x="106.9" y="168.3">DIN</text>
<text x="112.9" y="168.3">DOUT</text>
<text x="128.5" y="168.3">DIN</text>
<text x="134.4" y="168.3">DOUT</text>
<text x="150.1" y="168.3">DIN</text>
<text x="156" y="168.3">DOUT</text>
<text x="171.7" y="168.3">DIN</text>
<text x="177.6" y="168.3">DOUT</text>
<text x="193.3" y="168.3">DIN</text>
<text x="199.2" y="168.3">DOUT</text>
<text x="214.9" y="168.3">DIN</text>
<text x="220.8" y="168.3">DOUT</text>
<text x="236.5" y="168.3">DIN</text>
<text x="242.4" y="168.3">DOUT</text>
<text x="258.1" y="168.3">DIN</text>
<text x="264" y="168.3">DOUT</text>
<text x="106.9" y="183.6">DIN</text>
<text x="112.9" y="183.6">DOUT</text>
<text x="128.5" y="183.6">DIN</text>
<text x="134.4" y="183.6">DOUT</text>
<text x="150.1" y="183.6">DIN</text>
<text x="156" y="183.6">DOUT</text>
<text x="171.7" y="183.6">DIN</text>
<text x="177.6" y="183.6">DOUT</text>
<text x="193.3" y="183.6">DIN</text>
<text x="199.2" y="183.6">DOUT</text>
<text x="214.9" y="183.6">DIN</text>
<text x="220.8" y="183.6">DOUT</text>
<text x="245.4" y="183.6">DATA_OUT</text>
</g>
<g font-size="1.8">
<text x="105.4" y="73.6">Sheet: Led Set1</text>
<text x="127" y="73.6">Sheet: sheet5FFCCB65</text>
<text x="148.6" y="73.6">Sheet: sheet5FFCCCDC</text>
<text x="170.2" y="73.6">Sheet: sheet5FFCCEA1</text>
<text x="191.8" y="73.6">Sheet: sheet5FFCD054</text>
<text x="213.4" y="73.6">Sheet: sheet5FFCD275</text>
<text x="234.9" y="73.6">Sheet: sheet5FFCD56C</text>
<text x="256.5" y="73.6">Sheet: sheet5FFCD801</text>
<text x="105.4" y="80.1">File: ../../../Desktop/Test/Led_set.sch</text>
<text x="127" y="80.1">File: ../../../Desktop/Test/Led_set.sch</text>
<text x="148.6" y="80.1">File: ../../../Desktop/Test/Led_set.sch</text>
<text x="170.2" y="80.1">File: ../../../Desktop/Test/Led_set.sch</text>
<text x="191.8" y="80.1">File: ../../../Desktop/Test/Led_set.sch</text>
<text x="213.4" y="80.1">File: ../../../Desktop/Test/Led_set.sch</text>
<text x="234.9" y="80.1">File: ../../../Desktop/Test/Led_set.sch</text>
<text x="256.5" y="80.1">File: ../../../Desktop/Test/Led_set.sch</text>
<text x="105.4" y="88.8">Sheet: sheet5FFCE96D</text>
<text x="127" y="88.8">Sheet: sheet5FFCE96E</text>
<text x="148.6" y="88.8">Sheet: sheet5FFCE96F</text>
<text x="170.2" y="88.8">Sheet: sheet5FFCE970</text>
<text x="191.8" y="88.8">Sheet: sheet5FFCE971</text>
<text x="213.4" y="88.8">Sheet: sheet5FFCE972</text>
<text x="234.9" y="88.8">Sheet: sheet5FFCE973</text>
<text x="256.5" y="88.8">Sheet: sheet5FFCE974</text>
<text x="105.4" y="95.4">File: ../../../Desktop/Test/Led_set.sch</text>
<text x="127" y="95.4">File: ../../../Desktop/Test/Led_set.sch</text>
<text x="148.6" y="95.4">File: ../../../Desktop/Test/Led_set.sch</text>
<text x="170.2" y="95.4">File: ../../../Desktop/Test/Led_set.sch</text>
<text x="191.8" y="95.4">File: ../../../Desktop/Test/Led_set.sch</text>
<text x="213.4" y="95.4">File: ../../../Desktop/Test/Led_set.sch</text>
<text x="234.9" y="95.4">File: ../../../Desktop/Test/Led_set.sch</text>
<text x="256.5" y="95.4">File: ../../../Desktop/Test/Led_set.sch</text>
<text x="105.4" y="104.1">Sheet: sheet5FFCF159</text>
<text x="127" y="104.1">Sheet: sheet5FFCF15A</text>
<text x="148.6" y="104.1">Sheet: sheet5FFCF15B</text>
<text x="170.2" y="104.1">Sheet: sheet5FFCF15C</text>
<text x="191.8" y="104.1">Sheet: sheet5FFCF15D</text>
<text x="213.4" y="104.1">Sheet: sheet5FFCF15E</text>
<text x="234.9" y="104.1">Sheet: sheet5FFCF15F</text>
<text x="256.5" y="104.1">Sheet: sheet5FFCF160</text>
<text x="105.4" y="110.6">File: ../../../Desktop/Test/Led_set.sch</text>
<text x="127" y="110.6">File: ../../../Desktop/Test/Led_set.sch</text>
<text x="148.6" y="110.6">File: ../../../Desktop/Test/Led_set.sch</text>
<text x="170.2" y="110.6">File: ../../../Desktop/Test/Led_set.sch</text>
<text x="191.8" y="110.6">File: ../../../Desktop/Test/Led_set.sch</text>
<text x="213.4" y="110.6">File: ../../../Desktop/Test/Led_set.sch</text>
<text x="234.9" y="110.6">File: ../../../Desktop/Test/Led_set.sch</text>
<text x="256.5" y="110.6">File: ../../../Desktop/Test/Led_set.sch</text>
<text x="105.4" y="119.3">Sheet: sheet5FFCFCC1</text>
<text x="127" y="119.3">Sheet: sheet5FFCFCC2</text>
<text x="148.6" y="119.3">Sheet: sheet5FFCFCC3</text>
<text x="170.2" y="119.3">Sheet: sheet5FFCFCC4</text>
<text x="191.8" y="119.3">Sheet: sheet5FFCFCC5</text>
<text x="213.4" y="119.3">Sheet: sheet5FFCFCC6</text>
<text x="234.9" y="119.3">Sheet: sheet5FFCFCC7</text>
<text x="256.5" y="119.3">Sheet: sheet5FFCFCC8</text>
<text x="105.4" y="125.9">File: ../../../Desktop/Test/Led_set.sch</text>
<text x="127" y="125.9">File: ../../../Desktop/Test/Led_set.sch</text>
<text x="148.6" y="125.9">File: ../../../Desktop/Test/Led_set.sch</text>
<text x="170.2" y="125.9">File: ../../../Desktop/Test/Led_set.sch</text>
<text x="191.8" y="125.9">File: ../../../Desktop/Test/Led_set.sch</text>
<text x="213.4" y="125.9">File: ../../../Desktop/Test/Led_set.sch</text>
<text x="234.9" y="125.9">File: ../../../Desktop/Test/Led_set.sch</text>
<text x="256.5" y="125.9">File: ../../../Desktop/Test/Led_set.sch</text>
<text x="105.4" y="134.6">Sheet: sheet5FFD0AB9</text>
<text x="127" y="134.6">Sheet: sheet5FFD0ABA</text>
<text x="148.6" y="134.6">Sheet: sheet5FFD0ABB</text>
<text x="170.2" y="134.6">Sheet: sheet5FFD0ABC</text>
<text x="191.8" y="134.6">Sheet: sheet5FFD0ABD</text>
<text x="213.4" y="134.6">Sheet: sheet5FFD0ABE</text>
<text x="234.9" y="134.6">Sheet: sheet5FFD0ABF</text>
<text x="256.5" y="134.6">Sheet: sheet5FFD0AC0</text>
<text x="105.4" y="141.1">File: ../../../Desktop/Test/Led_set.sch</text>
<text x="127" y="141.1">File: ../../../Desktop/Test/Led_set.sch</text>
<text x="148.6" y="141.1">File: ../../../Desktop/Test/Led_set.sch</text>
<text x="170.2" y="141.1">File: ../../../Desktop/Test/Led_set.sch</text>
<text x="191.8" y="141.1">File: ../../../Desktop/Test/Led_set.sch</text>
<text x="213.4" y="141.1">File: ../../../Desktop/Test/Led_set.sch</text>
<text x="234.9" y="141.1">File: ../../../Desktop/Test/Led_set.sch</text>
<text x="256.5" y="141.1">File: ../../../Desktop/Test/Led_set.sch</text>
<text x="105.4" y="149.8">Sheet: sheet5FFD1E55</text>
<text x="127" y="149.8">Sheet: sheet5FFD1E56</text>
<text x="148.6" y="149.8">Sheet: sheet5FFD1E57</text>
<text x="170.2" y="149.8">Sheet: sheet5FFD1E58</text>
<text x="191.8" y="149.8">Sheet: sheet5FFD1E59</text>
<text x="213.4" y="149.8">Sheet: sheet5FFD1E5A</text>
<text x="234.9" y="149.8">Sheet: sheet5FFD1E5B</text>
<text x="256.5" y="149.8">Sheet: sheet5FFD1E5C</text>
<text x="105.4" y="156.3">File: ../../../Desktop/Test/Led_set.sch</text>
<text x="127" y="156.3">File: ../../../Desktop/Test/Led_set.sch</text>
<text x="148.6" y="156.3">File: ../../../Desktop/Test/Led_set.sch</text>
<text x="170.2" y="156.3">File: ../../../Desktop/Test/Led_set.sch</text>
<text x="191.8" y="156.3">File: ../../../Desktop/Test/Led_set.sch</text>
<text x="213.4" y="156.3">File: ../../../Desktop/Test/Led_set.sch</text>
<text x="234.9" y="156.3">File: ../../../Desktop/Test/Led_set.sch</text>
<text x="256.5" y="156.3">File: ../../../Desktop/Test/Led_set.sch</text>
<text x="105.4" y="165">Sheet: sheet5FFD3649</text>
<text x="127" y="165">Sheet: sheet5FFD364A</text>
<text x="148.6" y="165">Sheet: sheet5FFD364B</text>
<text x="170.2" y="165">Sheet: sheet5FFD364C</text>
<text x="191.8" y="165">Sheet: sheet5FFD364D</text>
<text x="213.4" y="165">Sheet: sheet5FFD364E</text>
<text x="234.9" y="165">Sheet: sheet5FFD364F</text>
<text x="256.5" y="165">Sheet: sheet5FFD3650</text>
<text x="105.4" y="171.6">File: ../../../Desktop/Test/Led_set.sch</text>
<text x="127" y="171.6">File: ../../../Desktop/Test/Led_set.sch</text>
<text x="148.6" y="171.6">File: ../../../Desktop/Test/Led_set.sch</text>
<text x="170.2" y="171.6">File: ../../../Desktop/Test/Led_set.sch</text>
<text x="191.8" y="171.6">File: ../../../Desktop/Test/Led_set.sch</text>
<text x="213.4" y="171.6">File: ../../../Desktop/Test/Led_set.sch</text>
<text x="234.9" y="171.6">File: ../../../Desktop/Test/Led_set.sch</text>
<text x="256.5" y="171.6">File: ../../../Desktop/Test/Led_set.sch</text>
<text x="105.4" y="180.3">Sheet: sheet5FFD5589</text>
<text x="127" y="180.3">Sheet: sheet5FFD558A</text>
<text x="148.6" y="180.3">Sheet: sheet5FFD558B</text>
<text x="170.2" y="180.3">Sheet: sheet5FFD558C</text>
<text x="191.8" y="180.3">Sheet: sheet5FFD558D</text>
<text x="213.4" y="180.3">Sheet: sheet5FFD558E</text>
<text x="105.4" y="186.8">File: ../../../Desktop/Test/Led_set.sch</text>
<text x="127" y="186.8">File: ../../../Desktop/Test/Led_set.sch</text>
<text x="148.6" y="186.8">File: ../../../Desktop/Test/Led_set.sch</text>
<text x="170.2" y="186.8">File: ../../../Desktop/Test/Led_set.sch</text>
<text x="191.8" y="186.8">File: ../../../Desktop/Test/Led_set.sch</text>
<text x="213.4" y="186.8">File: ../../../Desktop/Test/Led_set.sch</text>
</g>
</svg>
